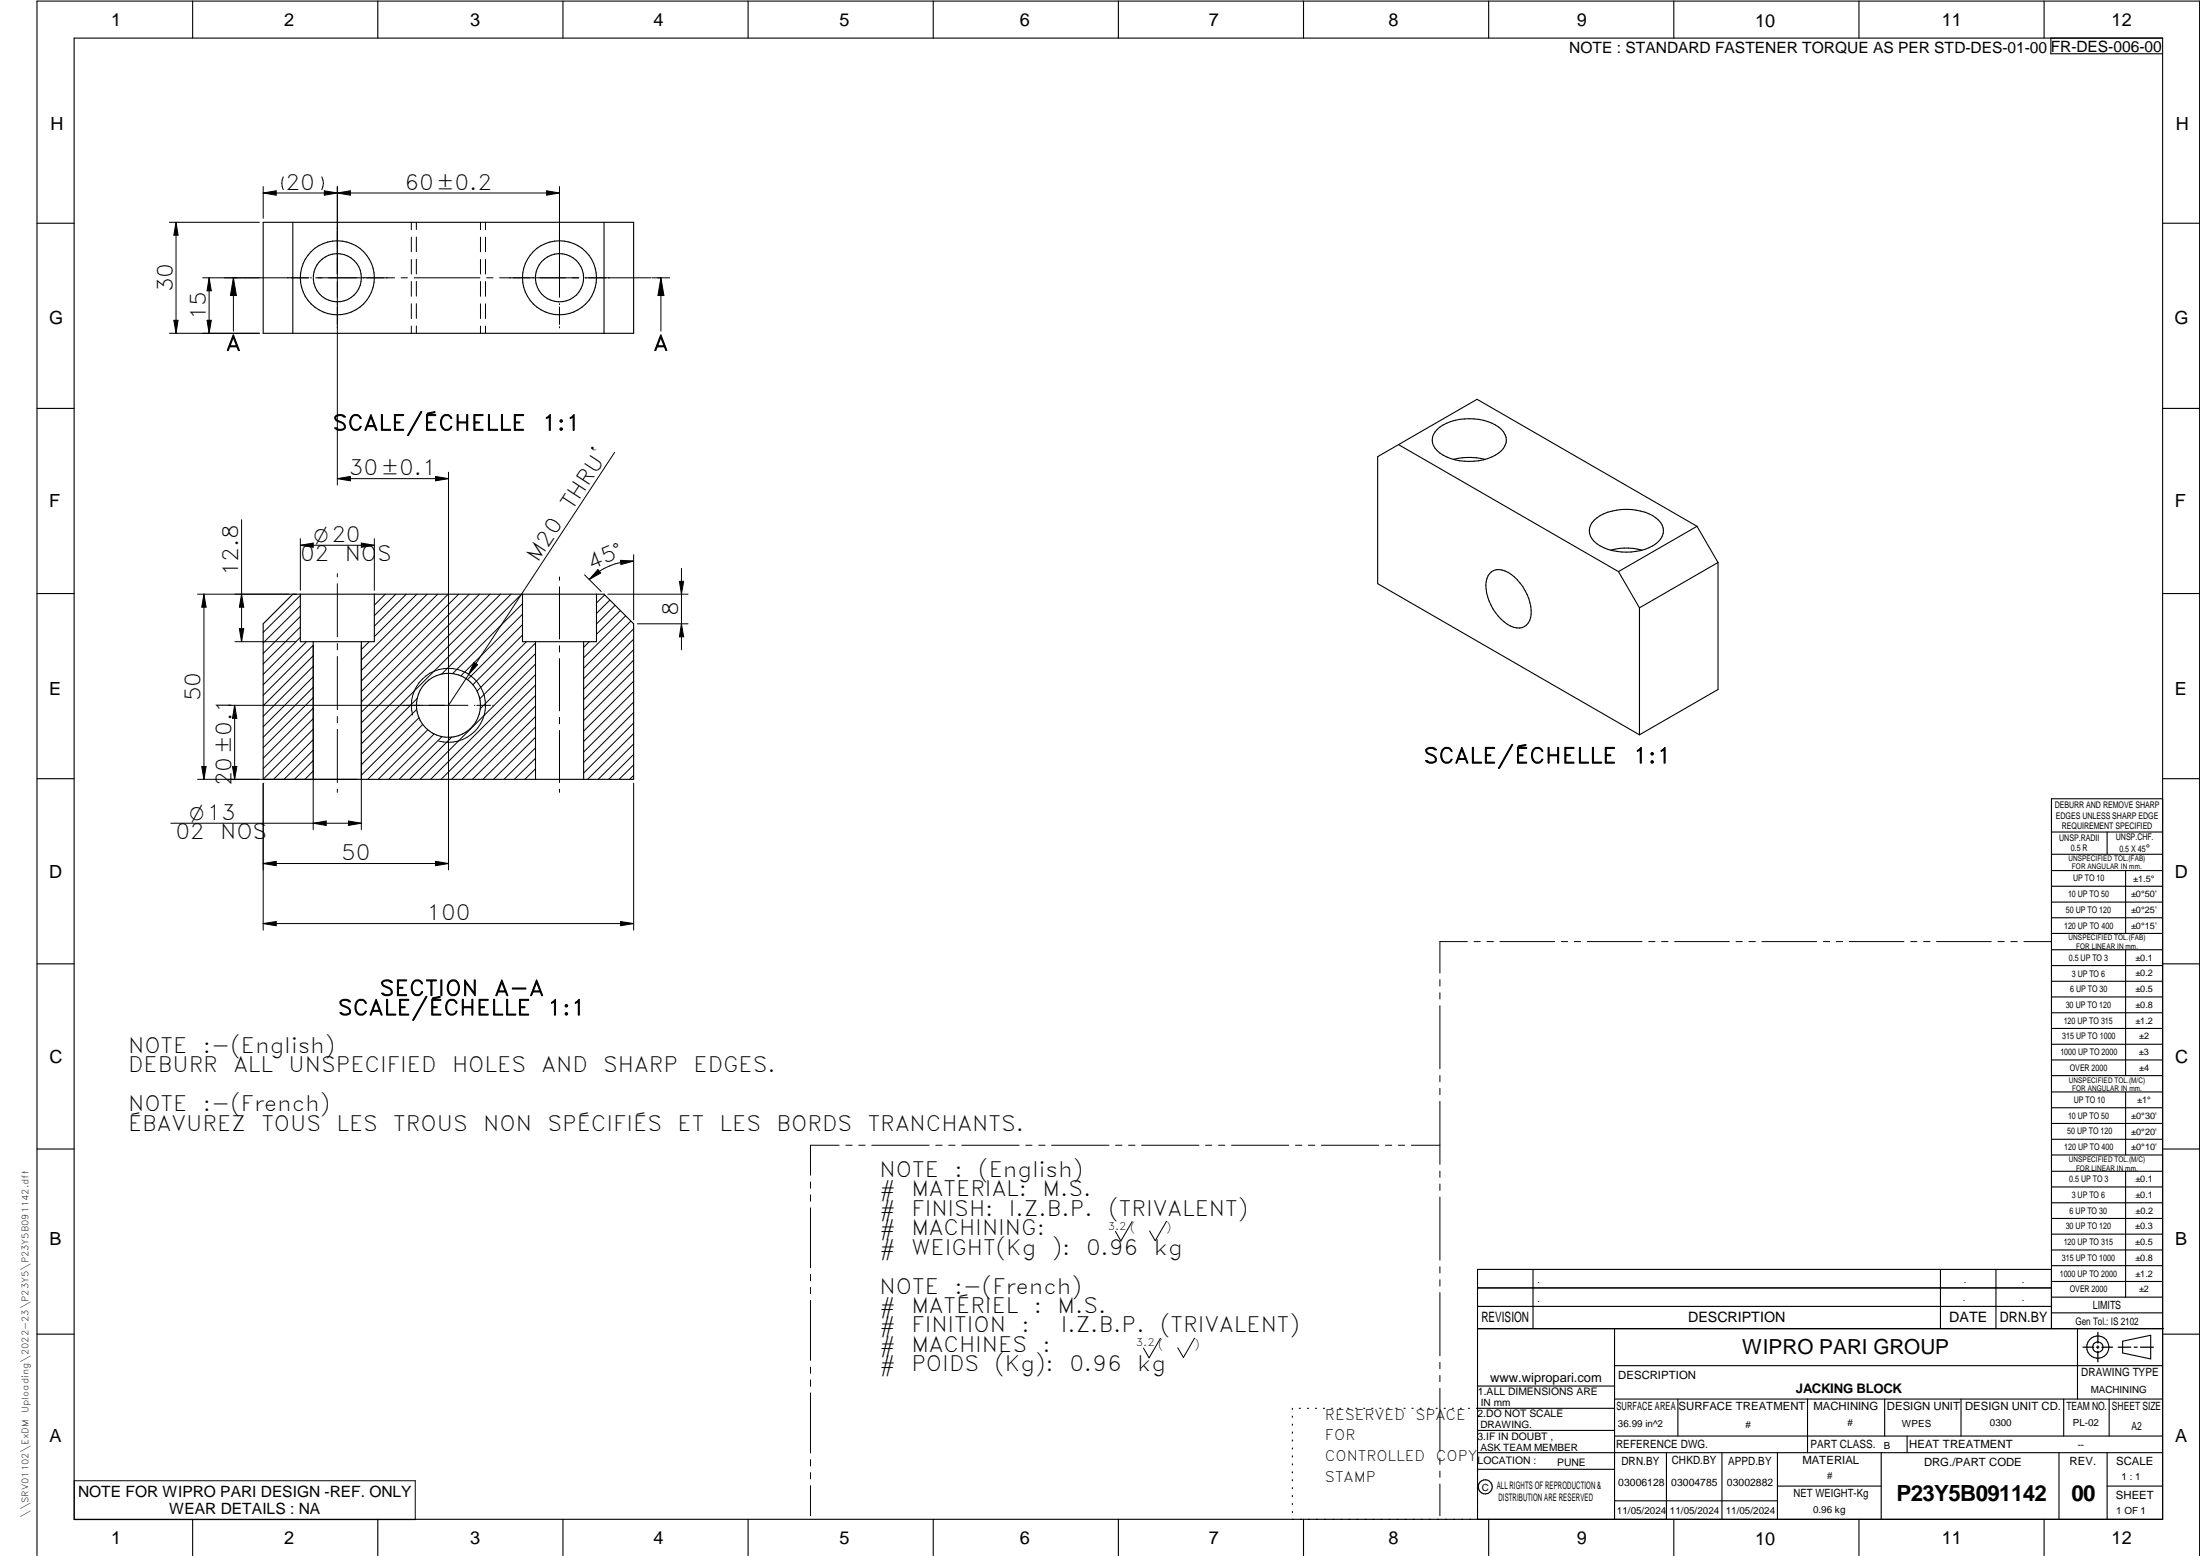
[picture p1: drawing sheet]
<svg xmlns="http://www.w3.org/2000/svg" width="594mm" height="420mm" viewBox="0 0 594 420" stroke-linecap="round" stroke-linejoin="round" font-family="sans-serif">
<g fill="none" stroke="#000" stroke-width=".3">
<path d="M20 10.3h564v400h-564zM52 .3v10M102 .3v10M152 .3v10M202 .3v10M252 .3v10M302 .3v10M352 .3v10M402 .3v10M452 .3v10M502 .3v10M552 .3v10"/>
<path d="M553.8 10.3v4.2h30.2M10 60.3h10M71.1 60h100v30h-100zM79.1 60v30M163.1 60v30M584 60.3h10M10 110.3h10M388.1 116a14.5 14.5 0 0 1 14.7-1.7 5.8 5.8 0 0 1 4 4.5 5.4 5.4 0 0 1-4 4.6 15.4 15.4 0 0 1-14-1.1 3.9 3.9 0 0 1-.7-6.3zM584 110.3h10M377.6 120.1l-5.6 3.2v34.3l70.7 40.8M377.6 120.1l59.4 34.2M377.6 120.1l21.3-12.3 59.4 34.3"/>
<path d="M392.5 124l2.4-.4 2.5-.1 3.6 .5M402.2 154.9a3.6 3.6 0 0 1 5-.3 13.2 13.2 0 0 1 6.1 12.1 3.5 3.5 0 0 1-5.4 2.3 13 13 0 0 1-6.6-11.9l.5-1.6zM430.5 140.4a14.2 14.2 0 0 1 12.5-2.4 7.6 7.6 0 0 1 6.1 4.6 5.1 5.1 0 0 1-3.8 5.3 15.4 15.4 0 0 1-14.1-1 4 4 0 0 1-.7-6.5zM434.9 148.5l2.4-.4 2.5-.1 3.6 .5M437 154.3l5.7 9.8M458.3 142.1l5.6 9.8M458.3 142.1l-21.3 12.2M463.9 151.9v34.3l-21.2 12.2M463.9 151.9l-21.2 12.2M10 160.3h10M71.1 168.4l8-8h84l8 8v42h-100zM81.1 160.4v12.9h20v-12.9"/>
<path d="M84.6 173.3v37.1M97.6 173.3v37.1M141.1 160.4v12.9h20v-12.9M144.6 173.3v37.1M157.6 173.3v37.1M442.7 164.1v34.3M584 160.3h10M10 210.3h10M584 215.7h-30v143.1M584 210.3h10M554 224.7h30M554 230.7h30"/>
<path d="M554 235.1h30M554 239.3h30M569 224.7v6M574 235.1v17M554 243.6h30M554 247.8h30M554 252.1h30M554 256.5h30M574 256.5v33.9M10 260.3h10M554 260.7h30M554 265h30"/>
<path d="M554 269.2h30M554 273.5h30M554 277.7h30M584 260.3h10M554 282h30M554 286.2h30M554 290.4h30M554 294.9h30M554 299.1h30M574 294.9v17M10 310.3h10M554 303.4h30"/>
<path d="M554 307.6h30M554 311.9h30M554 316.3h30M574 316.3v34M584 310.3h10M554 320.5h30M554 324.8h30M554 329h30M554 333.2h30M554 337.5h30M399 358.8h185.2M399 352.8h155"/>
<path d="M399 347.8h155M414 342.8v16M436 358.8v51.5M524 342.8v16M539 342.8v16M554 341.8h30M554 346h30M554 350.3h30M554 354.5h30M554 342.8h-155v67.5M561 358.8v19M10 360.3h10"/>
<path d="M399 374.3h37M436 377.8h148M453.1 377.8v10M488.1 377.8v14.5M508.9 377.8v10M529.5 377.8v10M557.3 377.8v10M569.5 377.8v10M573.2 362.2l7.6-1.6v6.3l-7.6-1.6zM584 368.8h-148M584 360.3h10M349 380.3v.3"/>
<path d="M349 382.4v.3M349 384.6v.3M349 386.7v.3M349 388.8v.3M349 391v.3M349 393.1v.3M349 395.3v.3M349 397.4v.3M349 399.5v.3M350.9 380.3h.2M353.1 380.3h.2M355.2 380.3h.3"/>
<path d="M357.4 380.3h.3M359.6 380.3h.3M361.7 380.3h.3M363.9 380.3h.3M366.1 380.3h.3M368.3 380.3h.2M370.4 380.3h.3M372.6 380.3h.3M374.8 380.3h.3M376.9 380.3h.4M379.1 380.3h.3M381.3 380.3h.3"/>
<path d="M383.4 380.3h.4M385.6 380.3h.3M387.8 380.3h.3M390 380.3h.3M392.2 380.3h.3M394.3 380.3h.3M396.5 380.3h.3M398.7 380.3h37.3M399 396.7h37M399 392.3h185M399 386.2h37M436 387.8h148"/>
<path d="M450 392.3v18M465 392.3v18M480 392.3v18M508 392.3v18M515 387.8v4.5M556 392.3v18M569 392.3v18M52 410.3v9.7M102 410.3v9.7M152 410.3v9.7M202 410.3v9.7M252 410.3v9.7"/>
<path d="M302 410.3v9.7M349 401.7v.3M349 403.8v.4M349 406v.3M349 408.1v.3M352 410.3v9.7M402 410.3v9.7M436 405.3h44M452 410.3v9.7M480 401.3h28M502 410.3v9.7M552 410.3v9.7"/>
<path d="M569 401.3h15M10 420v-419.7h584v419.7"/>
<circle cx="91.1" cy="75" r="6.5"/>
<circle cx="91.1" cy="75" r="10"/>
<circle cx="151.1" cy="75" r="10"/>
<circle cx="151.1" cy="75" r="6.5"/>
<circle cx="121.1" cy="190.5" r="8.7"/>
<circle cx="566.5" cy="363.7" r="1.39"/>
<circle cx="566.5" cy="363.8" r="3"/>
<circle cx="401.1" cy="401.5" r="1.9"/>
</g>
<g fill="none" stroke="#000" stroke-width=".27">
<path d="M71.1 50.4v8.6M71.1 52.1h80M71.1 52.1l3.5-.6v1.2zM76.5 47.8a4.1 4.1 0 0 0 0 3.4M86.9 47.8a3.8 3.8 0 0 1 0 3.4M87.6 51.5v1.2l7-1.2v1.2zM91.1 50.4v80.6M147.6 51.5l3.5 .6-3.5 .6zM151.1 50.4v29.9M45.8 60h24.3M47.5 60v30M47.5 60l.6 3.5h-1.2z"/>
<path d="M54.7 75h28.7M56.5 75v15M56.5 75l.6 3.5h-1.2zM63 75l.8 4.8h-1.6zM63 75v14.4M83.9 75h.2M85.3 75h21.2M108.3 75h1.7M111.1 60v2M111.1 64.1v3.9M111.1 70.1v3.9M111.1 76v4"/>
<path d="M111.8 75h17.8M112.4 60v2M112.4 64v3.9M112.4 70v4M112.4 76v4M129.7 60v2M129.7 64.1v3.9M129.7 70.1v3.9M129.7 76v4M131.1 60v2M131.1 64.1v3.9M131.1 70.1v3.9"/>
<path d="M131.1 76v4M131.4 75h1.7M134.9 75h21.4M158 75h17.8M176.1 75h4.7M178.5 75l.8 4.8h-1.6zM178.5 75v14.4M45.8 90h24.3M46.9 86.5h1.2l-.6 3.5zM55.9 86.5h1.2l-.6 3.5zM111.1 82v4M111.1 88.1v1.9"/>
<path d="M112.4 82v4M112.4 88v2M129.7 82v4M129.7 88.1v1.9M131.1 82v4M131.1 88.1v1.9M151.1 82v.3M151.1 82.9v4.7M151.1 88.2v.3M91.1 129.2l3.5-.5v1.1zM91.1 129.2h30M117.6 128.7l3.5 .5-3.5 .6z"/>
<path d="M121.1 127.5v107.4M166 122.1l-44.9 68.4M65.2 140.3v33M81.1 145.5v13.9M81.1 147.2l3.5-.6v1.2zM81.1 147.2h20M91.1 154.9v.9M91.1 157.6v14.4M97.6 146.6l3.5 .6-3.5 .6zM101.1 145.5v13.9M151.1 155.8v.9M151.1 158.5v14.1"/>
<path d="M157.9 155.2l4.4 4.5M161.5 153.8l.7 .9-3.1 1.8zM167.5 151.3l3.6 .2-3.4 .9zM171.1 149.8v17.6M171.1 151.5a17.1 17.1 0 0 0-12 5M183.5 157h1.1l-.6 3.4zM184 153.5v22M53.3 160.4h26.7M55.1 160.4v50M55.1 160.4l.6 3.6h-1.2zM63.5 173.3h16.5M64.6 169.8h1.2l-.6 3.5z"/>
<path d="M65.2 160.4l.6 3.6h-1.2zM81.1 166.5l-10 9.9M81.1 169.3l-10 10M81.1 172.1l-10 10M81.1 160.8l-10 10M81.1 163.6l-10 10M82.8 173.3l-11.7 11.6M84.6 174.3v49.7M84.6 174.2l-13.5 13.5M84.6 177.1l-13.5 13.5M84.6 179.9l-13.5 13.5M91.1 173.8v1.7"/>
<path d="M91.1 177.2v14.4M97.6 174.3v49.7M99.7 173.3l-2.1 2.1M101.2 160.4l-.1 .2M104 160.4l-2.9 3M106.9 160.4l-5.8 5.8M109.7 160.4l-8.6 8.7M112.6 160.4l-11.5 11.5M115.4 160.4l-17.8 17.8M118.2 160.4l-20.6 20.7M121 160.4l-23.4 23.5M123.9 160.4l-26.3 26.3"/>
<path d="M126.7 160.4l-29.1 29.1M128 178.9l1 .6-2.4 2.6zM129.5 160.4l-31.9 32M132.3 160.4l-34.7 34.8M135.2 160.4l-37.6 37.6M138 160.4l-40.4 40.5M140.8 160.4l-21.6 21.6M141.1 163l-18.9 18.9M141.1 165.9l-16.6 16.6M141.1 168.7l-14.9 14.8M141.1 171.5l-13.4 13.4M142.1 173.3l-13.3 13.3"/>
<path d="M144.6 176.5l-14.9 14.9M144.6 179.3l-31.2 31.1M144.6 173.7l-15.1 15M151.1 174.4v1.7M151.1 177.8v14.1M159.1 173.3l-1.5 1.5M163.3 160.7l-2.2 2.1M164.1 160.4h21.7M164.7 162.1l-3.6 3.6M166.1 163.4l-5 5.1M167.5 164.9l-6.4 6.4M168.9 166.3l-11.3 11.3"/>
<path d="M170.3 167.7l-12.7 12.8M171.1 169.8l-13.5 13.5M171.1 172.6l-13.5 13.5M171.1 175.4l-13.5 13.5M171.1 178.3l-13.5 13.5M172.1 168.4h13.7M184 168.4l.6 3.6h-1.1zM63.4 190.5l.6 3.5h-1.2zM63.4 190.5v19.9M84.6 182.8l-13.5 13.5M84.6 185.6l-13.5 13.5M84.6 188.4l-13.5 13.5"/>
<path d="M84.6 191.2l-13.5 13.5M84.6 194.1l-13.5 13.5M84.6 196.9l-13.5 13.5M84.6 199.7l-10.7 10.7M91.1 193.5v1.7M91.1 196.9v14.4M111.4 193a10 10 0 0 1 8.8-12.5 10 10 0 0 1 10.9 10.8 10 10 0 0 1-12.6 8.8M112.5 191.6l-14.9 14.9M112.6 188.6l-15 15.1M113.2 193.8l-15.6 15.5M114.2 195.6l-14.9 14.8M115.5 197.1l-13.4 13.3"/>
<path d="M117.3 198.2l-12.3 12.2M119.3 198.9l-11.5 11.5M122 199l-11.4 11.4M126.4 190.5h-64.8M128.1 190.5h.2M128.8 190.5h3.7M133 190.5h.2M144.6 182.2l-28.3 28.2M144.6 185l-25.5 25.4M144.6 187.8l-22.6 22.6M144.6 190.6l-19.9 19.8M144.6 193.5l-17 16.9"/>
<path d="M144.6 196.3l-14.2 14.1M144.6 199.1l-11.3 11.3M151.1 193.7v1.8M151.1 197.2v14.1M171.1 198.1l-12.4 12.3M171.1 181.1l-13.5 13.5M171.1 183.9l-13.5 13.5M171.1 186.8l-13.5 13.4M171.1 189.6l-13.5 13.5M171.1 192.4l-13.5 13.5M171.1 195.2l-13.5 13.5M53.3 210.4h43.3"/>
<path d="M54.5 207h1.2l-.6 3.4zM62.8 207h1.2l-.6 3.4zM71.1 211.5v39.7M84.6 208.2l-2.3 2.2M84.6 205.4l-5.1 5M84.6 202.6l-7.9 7.8M91.1 213.1v.9M144.6 201.9l-8.5 8.5M144.6 204.8l-5.7 5.6M144.6 207.6l-2.9 2.8M151.1 213.1v.9M171.1 211.5v39.7"/>
<path d="M171.1 200.9l-9.6 9.5M171.1 203.7l-6.7 6.7M171.1 206.5l-3.9 3.9M171.1 209.4l-1.1 1M46.1 222.3h51.5M71.1 233.2l3.5-.6v1.2zM71.1 233.2h50M84.6 222.3l3.5-.6v1.2zM94.1 221.7l3.5 .6-3.5 .6zM117.6 232.6l3.5 .6-3.5 .6zM71.1 249.4h100M71.1 249.4l3.5-.6v1.2z"/>
<path d="M167.6 248.8l3.5 .6-3.5 .6zM396.2 254.3h-7.4v8.5M398.1 254.3h1.6M401.5 254.3h1.8M405 254.3h14.8M421.6 254.3h1.7M425.1 254.3h1.7M428.6 254.3h14.8M445.2 254.3h1.7M448.7 254.3h1.7M452.2 254.3h14.8M468.8 254.3h1.7"/>
<path d="M472.3 254.3h1.7M475.8 254.3h14.8M492.4 254.3h1.7M495.8 254.3h1.8M499.4 254.3h14.7M516 254.3h1.6M519.4 254.3h1.8M522.9 254.3h14.8M539.5 254.3h1.7M543 254.3h1.7M546.5 254.3h7.4M388.8 264.5v1.8"/>
<path d="M388.8 268.1v1.6M388.8 271.6v17M388.8 290.4v1.7M388.8 293.9v1.7M388.8 297.4v17M218.9 319.2v1.6M226.6 309.2h-7.7v8.1M228.4 309.2h1.7M231.9 309.2h1.7M235.4 309.2h15.5M252.7 309.2h1.7M256.2 309.2h1.7"/>
<path d="M259.7 309.2h15.5M277 309.2h1.7M280.5 309.2h1.7M284 309.2h15.5M301.2 309.2h1.8M304.8 309.2h1.7M308.3 309.2h15.5M325.5 309.2h1.7M329.1 309.2h1.6M332.6 309.2h15.4M349.8 309.2h1.7M353.3 309.2h1.7"/>
<path d="M356.8 309.2h15.5M374.1 309.2h1.7M377.6 309.2h1.7M381.1 309.2h7.7M388.8 316.2v1.7M388.8 319.7v1.7M218.9 322.6v1.8M218.9 326.1v16.2M305.7 329.9l-3 5.2-1.5-2.6M315 329.8l-3.1 5.2-1.5-2.6M388.8 323.2v17.1M218.9 344.1v1.8"/>
<path d="M218.9 347.6v1.7M218.9 351.2v16.1M388.8 342.1v1.6M388.8 345.6v1.7M388.8 349v17.1M218.9 369.1v1.7M218.9 372.6v1.8M218.9 376.1v16.2M313.3 361.4l-3 5.2-1.5-2.6M322.6 361.3l-3 5.3-1.6-2.7M388.8 367.9v1.7M388.8 371.4v1.7"/>
<path d="M388.8 374.9v17M20.1 399.8h92v10.5h-92zM218.9 394.1v1.8M218.9 397.6v1.7M388.8 393.7v1.7M388.8 397.2v1.7M218.9 401.2v8.1M388.8 400.7v8.6"/>
</g>
<path d="M566.5 359.7v3M562.5 363.8h2.9M566.1 363.8h.7M566.5 363.4v.7M566.5 364.9v2.8M567.6 363.8h2.9M572 363.8h3.4M576.3 363.8h.8M578 363.8h3.5" fill="none" stroke="#000" stroke-width=".34"/>
<g fill="#000">
<path d="M71.1 52.1l3.5-.6v1.2zM87.6 51.5l3.5 .6-3.5 .6zM91.1 52.1l3.5-.6v1.2zM147.6 51.5l3.5 .6-3.5 .6zM47.5 60l.6 3.5h-1.2zM56.5 75l.6 3.5h-1.2zM63 75l.8 4.8h-1.6zM178.5 75l.8 4.8h-1.6zM46.9 86.5h1.2l-.6 3.5zM55.9 86.5h1.2l-.6 3.5zM91.1 129.2l3.5-.5v1.1zM117.6 128.7l3.5 .5-3.5 .6z"/>
<path d="M81.1 147.2l3.5-.6v1.2zM97.6 146.6l3.5 .6-3.5 .6zM161.5 153.8l.7 .9-3.1 1.8zM167.5 151.3l3.6 .2-3.4 .9zM183.5 157h1.1l-.6 3.4zM55.1 160.4l.6 3.6h-1.2zM65.2 160.4l.6 3.6h-1.2zM64.6 169.8h1.2l-.6 3.5zM128 178.9l1 .6-2.4 2.6zM184 168.4l.6 3.6h-1.1zM63.4 190.5l.6 3.5h-1.2zM54.5 207h1.2l-.6 3.4z"/>
<path d="M62.8 207h1.2l-.6 3.4zM71.1 233.2l3.5-.6v1.2zM84.6 222.3l3.5-.6v1.2zM94.1 221.7l3.5 .6-3.5 .6zM117.6 232.6l3.5 .6-3.5 .6zM71.1 249.4l3.5-.6v1.2zM167.6 248.8l3.5 .6-3.5 .6z"/>
</g>
<g font-size="6">
<text x="512.1" y="405.2">P23Y5B091142</text>
<text x="559.4" y="405.2">00</text>
</g>
<g font-size="5.7">
<text x="77.1" y="51.2">20</text>
<text x="109.2" y="51.2">60±0.2</text>
<text x="46.6" y="79" transform="rotate(-90 46.6 79)">30</text>
<text x="55.6" y="86.4" transform="rotate(-90 55.6 86.4)">15</text>
<text x="61" y="94.7">A</text>
<text x="176.4" y="94.7">A</text>
<text x="89.8" y="116.2">SCALE/ÉCHELLE</text>
<text x="146.4" y="116.2">1:1</text>
<text x="94.2" y="128.4">30±0.1</text>
<text x="154.5" y="138" transform="rotate(-57 154.5 138)">THRU`</text>
<text x="64.3" y="155.7" transform="rotate(-90 64.3 155.7)">12.8</text>
<text x="81" y="151.6">02</text>
<text x="93.1" y="151.6">NOS</text>
<text x="145.2" y="152.1" transform="rotate(-57 145.2 152.1)">M20</text>
<text x="159.6" y="153.9" transform="rotate(-22 159.6 153.9)">45°</text>
<text x="183.2" y="166.4" transform="rotate(-90 183.2 166.4)">8</text>
<text x="54.2" y="189.4" transform="rotate(-90 54.2 189.4)">50</text>
<text x="384.4" y="206.1">SCALE/ÉCHELLE</text>
<text x="441" y="206.1">1:1</text>
<text x="62.5" y="212.3" transform="rotate(-90 62.5 212.3)">20±0.1</text>
<text x="47.4" y="226.7">02</text>
<text x="59.4" y="226.7">NOS</text>
<text x="92.2" y="232.3">50</text>
<text x="115.2" y="248.5">100</text>
<text x="102.5" y="268.9">SECTION</text>
<text x="133.5" y="268.9">A-A</text>
<text x="91.2" y="274.1">SCALE/ÉCHELLE</text>
<text x="147.8" y="274.1">1:1</text>
<text x="34.6" y="284.3">NOTE</text>
<text x="54.8" y="284.3">:-(English)</text>
<text x="34.6" y="289.6">DEBURR</text>
<text x="63" y="289.6">ALL</text>
<text x="77.9" y="289.6">UNSPECIFIED</text>
<text x="122.1" y="289.6">HOLES</text>
<text x="146.2" y="289.6">AND</text>
<text x="162.9" y="289.6">SHARP</text>
<text x="187.3" y="289.6">EDGES.</text>
<text x="34.6" y="300.1">NOTE</text>
<text x="34.6" y="305.3">ÉBAVUREZ</text>
<text x="54.8" y="300.1">:-(French)</text>
<text x="70.6" y="305.3">TOUS</text>
<text x="90.9" y="305.3">LES</text>
<text x="106.2" y="305.3">TROUS</text>
<text x="130.5" y="305.3">NON</text>
<text x="147.9" y="305.3">SPÉCIFIÉS</text>
<text x="182.9" y="305.3">ET</text>
<text x="194.3" y="305.3">LES</text>
<text x="209.7" y="305.3">BORDS</text>
<text x="234.3" y="305.3">TRANCHANTS.</text>
<text x="237.5" y="317.8">NOTE</text>
<text x="257.7" y="317.8">:</text>
<text x="264.1" y="317.8">(English)</text>
<text x="237.5" y="323">#</text>
<text x="246.1" y="323">MATERIAL:</text>
<text x="281.5" y="323">M.S.</text>
<text x="237.5" y="328.3">#</text>
<text x="246.1" y="328.3">FINISH:</text>
<text x="272.4" y="328.3">I.Z.B.P.</text>
<text x="299.3" y="328.3">(TRIVALENT)</text>
<text x="237.5" y="333.5">#</text>
<text x="246.1" y="333.5">MACHINING:</text>
<text x="237.5" y="338.8">#</text>
<text x="246.1" y="338.8">WEIGHT(Kg</text>
<text x="284" y="338.8">):</text>
<text x="293.3" y="338.8">0.96</text>
<text x="311.6" y="338.8">kg</text>
<text x="237.5" y="349.3">NOTE</text>
<text x="257.7" y="349.3">:-(French)</text>
<text x="237.5" y="354.5">#</text>
<text x="237.5" y="359.8">#</text>
<text x="246.1" y="359.8">FINITION</text>
<text x="246.1" y="354.5">MATÉRIEL</text>
<text x="275.8" y="359.8">:</text>
<text x="279.2" y="354.5">:</text>
<text x="285.6" y="354.5">M.S.</text>
<text x="286.4" y="359.8">I.Z.B.P.</text>
<text x="313.3" y="359.8">(TRIVALENT)</text>
<text x="237.5" y="365">#</text>
<text x="246.1" y="365">MACHINES</text>
<text x="281.5" y="365">:</text>
<text x="237.5" y="370.3">#</text>
<text x="246.1" y="370.3">POIDS</text>
<text x="268.5" y="370.3">(Kg):</text>
<text x="288.8" y="370.3">0.96</text>
<text x="307.1" y="370.3">kg</text>
</g>
<text font-size="5.6" x="470.5" y="365.5">WIPRO PARI GROUP</text>
<g font-size="5.4">
<text x="84.8" y="146.3">O20</text>
<text x="51.1" y="221.4">O13</text>
</g>
<g font-size="4.9">
<text x="30" y="6.9">1</text>
<text x="76.7" y="6.9">2</text>
<text x="127" y="6.9">3</text>
<text x="176.5" y="6.9">4</text>
<text x="226.7" y="6.9">5</text>
<text x="275.4" y="6.9">6</text>
<text x="326.4" y="6.9">7</text>
<text x="375" y="6.9">8</text>
<text x="425.8" y="6.9">9</text>
<text x="473.9" y="7.3">10</text>
<text x="524.3" y="6.9">11</text>
<text x="570.2" y="6.9">12</text>
<text x="13.6" y="35.1">H</text>
<text x="587.6" y="35.1">H</text>
<text x="13.2" y="87.5">G</text>
<text x="587.2" y="87.5">G</text>
<text x="13.2" y="137">F</text>
<text x="587.2" y="137">F</text>
<text x="13.2" y="187.6">E</text>
<text x="587.2" y="187.6">E</text>
<text x="13.2" y="237">D</text>
<text x="587.2" y="237">D</text>
<text x="13.4" y="287.1">C</text>
<text x="587.4" y="287.1">C</text>
<text x="13.4" y="336.2">B</text>
<text x="587.4" y="336.2">B</text>
<text x="13.4" y="389.3">A</text>
<text x="587.4" y="389.3">A</text>
<text x="30" y="416.9">1</text>
<text x="76.7" y="416.9">2</text>
<text x="127" y="416.9">3</text>
<text x="176.5" y="416.9">4</text>
<text x="226.7" y="416.9">5</text>
<text x="275.4" y="416.9">6</text>
<text x="326.4" y="416.9">7</text>
<text x="375" y="416.9">8</text>
<text x="425.8" y="416.9">9</text>
<text x="473.9" y="417.3">10</text>
<text x="524.3" y="416.9">11</text>
<text x="570.2" y="416.9">12</text>
</g>
<g font-size="4.2">
<text x="423.7" y="14.3">NOTE : STANDARD FASTENER TORQUE AS PER STD-DES-01-00</text>
<text x="553.8" y="14">FR-DES-006-00</text>
<text x="21.1" y="404.3">NOTE FOR WIPRO PARI DESIGN -REF. ONLY</text>
<text x="45.7" y="408.8">WEAR DETAILS : NA</text>
</g>
<g font-size="3.9">
<text x="400" y="357.1">REVISION</text>
<text x="455.9" y="357.1">DESCRIPTION</text>
<text x="526.4" y="357.1">DATE</text>
<text x="540" y="357.1">DRN.BY</text>
<text x="357.8" y="383.3">RESERVED</text>
<text x="382.3" y="383.3">SPACE</text>
<text x="357.8" y="388.9">FOR</text>
<text x="357.8" y="394.5">CONTROLLED</text>
<text x="387.8" y="394.5">COPY</text>
<text x="357.8" y="400">STAMP</text>
</g>
<text font-size="3.6" x="485" y="376.1">JACKING BLOCK</text>
<text font-size="3.5" x="402.4" y="373.3">www.wipropari.com</text>
<g font-size="3.1">
<text x="565.1" y="353.5">LIMITS</text>
<text x="562" y="371.7">DRAWING TYPE</text>
<text x="437" y="372.3">DESCRIPTION</text>
<text x="436.5" y="380.8">SURFACE AREA</text>
<text x="453.3" y="380.8">SURFACE TREATMENT</text>
<text x="489.7" y="380.8">MACHINING</text>
<text x="509.5" y="380.8">DESIGN UNIT</text>
<text x="530.6" y="380.8">DESIGN UNIT CD.</text>
<text x="558" y="380.6">TEAM NO.</text>
<text x="570.3" y="380.7">SHEET SIZE</text>
<text x="575.6" y="386.1">A2</text>
<text x="436.4" y="391.1">REFERENCE DWG.</text>
<text x="437.8" y="395.5">DRN.BY</text>
<text x="451.4" y="395.4">CHKD.BY</text>
<text x="466.6" y="395.5">APPD.BY</text>
<text x="486.7" y="395.4">MATERIAL</text>
<text x="488.9" y="390.9">PART CLASS.</text>
<text x="515.6" y="390.9">HEAT TREATMENT</text>
<text x="519.6" y="395.9">DRG./PART CODE</text>
<text x="558.9" y="395.5">REV.</text>
<text x="571.4" y="395.6">SCALE</text>
<text x="484.3" y="404.2">NET WEIGHT-Kg</text>
<text x="571.4" y="404.7">SHEET</text>
</g>
<text font-size="3" x="579.5" y="230.1">°</text>
<g font-size="2.8">
<text x="299.1" y="332.1">3.2 (</text>
<text x="315" y="332.5">)</text>
<text x="560.4" y="357.7">Gen Tol.: IS 2102</text>
<text x="306.7" y="363.6">3.2 (</text>
<text x="322.5" y="364">)</text>
<text x="399.1" y="376.6">1.ALL DIMENSIONS ARE</text>
<text x="399" y="382.7">2.DO NOT SCALE</text>
<text x="399" y="388.7">3.IF IN DOUBT ,</text>
<text x="399" y="395.4">LOCATION :</text>
<text x="420.5" y="396">PUNE</text>
<text x="404.2" y="402">ALL RIGHTS OF REPRODUCTION &amp;</text>
<text x="437" y="401.2">03006128</text>
<text x="451.3" y="401.2">03004785</text>
<text x="466.3" y="401.2">03002882</text>
<text x="404.7" y="405.4">DISTRIBUTION ARE RESERVED</text>
</g>
<g font-size="2.7">
<text x="564.6" y="376.2">MACHINING</text>
<text x="399.9" y="379.7">IN mm</text>
<text x="399.7" y="385.7">DRAWING.</text>
<text x="436.9" y="385.4">36.99 in^2</text>
<text x="471.4" y="385.5">#</text>
<text x="498.9" y="385">#</text>
<text x="513.6" y="385.3">WPES</text>
<text x="537.3" y="385.1">0300</text>
<text x="559.7" y="385.1">PL-02</text>
<text x="399.7" y="391.8">ASK TEAM MEMBER</text>
<text x="508.7" y="391.2">B</text>
<text x="561.1" y="391.1">--</text>
<text x="493.4" y="399.5">#</text>
<text x="572.8" y="399.7">1 : 1</text>
<text x="400.1" y="402.5">C</text>
<text x="436.6" y="408.7">11/05/2024</text>
<text x="450.9" y="408.8">11/05/2024</text>
<text x="466" y="408.9">11/05/2024</text>
<text x="489.6" y="408.5">0.96 kg</text>
<text x="571.4" y="408.7">1 OF 1</text>
</g>
<g font-size="2.5">
<text x="554.9" y="218.3">DEBURR AND REMOVE SHARP</text>
<text x="555.2" y="221">EDGES UNLESS SHARP EDGE</text>
<text x="556.1" y="227.1">UNSP.RADII</text>
<text x="556.8" y="223.8">REQUIREMENT SPECIFIED</text>
<text x="571.4" y="226.9">UNSP.CHF.</text>
<text x="559.2" y="229.9">0.5 R</text>
<text x="572.3" y="230.1">0.5 X 45</text>
<text x="559.8" y="238">UP TO 10</text>
<text x="576.1" y="238.1">±1.5°</text>
<text x="558.5" y="242.2">10 UP TO 50</text>
<text x="575.5" y="242.3">±0°50'</text>
<text x="557.4" y="250.7">120 UP TO 400</text>
<text x="557.9" y="246.5">50 UP TO 120</text>
<text x="575.5" y="250.7">±0°15'</text>
<text x="575.5" y="246.5">±0°25'</text>
<text x="558.7" y="259.4">0.5 UP TO 3</text>
<text x="559.5" y="263.7">3 UP TO 6</text>
<text x="576.6" y="263.6">±0.2</text>
<text x="576.6" y="259.4">±0.1</text>
<text x="559" y="267.9">6 UP TO 30</text>
<text x="576.6" y="267.9">±0.5</text>
<text x="557.8" y="272.2">30 UP TO 120</text>
<text x="576.6" y="272.2">±0.8</text>
<text x="556.9" y="280.7">315 UP TO 1000</text>
<text x="557.3" y="276.4">120 UP TO 315</text>
<text x="576.6" y="276.4">±1.2</text>
<text x="577.7" y="280.7">±2</text>
<text x="556.4" y="284.9">1000 UP TO 2000</text>
<text x="577.6" y="284.9">±3</text>
<text x="558.9" y="289.2">OVER 2000</text>
<text x="577.7" y="289.3">±4</text>
<text x="560" y="297.9">UP TO 10</text>
<text x="577.1" y="297.9">±1°</text>
<text x="558.5" y="302.1">10 UP TO 50</text>
<text x="575.5" y="302.1">±0°30'</text>
<text x="557.4" y="310.6">120 UP TO 400</text>
<text x="558.2" y="306.3">50 UP TO 120</text>
<text x="575.5" y="310.6">±0°10'</text>
<text x="575.5" y="306.4">±0°20'</text>
<text x="558.8" y="319.2">0.5 UP TO 3</text>
<text x="559.4" y="323.4">3 UP TO 6</text>
<text x="576.6" y="319.2">±0.1</text>
<text x="576.6" y="323.5">±0.1</text>
<text x="558.9" y="327.7">6 UP TO 30</text>
<text x="576.7" y="327.7">±0.2</text>
<text x="557.8" y="332">30 UP TO 120</text>
<text x="576.6" y="332">±0.3</text>
<text x="556.8" y="340.5">315 UP TO 1000</text>
<text x="557.3" y="336.3">120 UP TO 315</text>
<text x="576.6" y="336.3">±0.5</text>
<text x="576.6" y="340.5">±0.8</text>
<text x="415.2" y="346.4">.</text>
<text x="530.3" y="346.5">.</text>
<text x="545.9" y="346.4">.</text>
<text x="556.2" y="344.7">1000 UP TO 2000</text>
<text x="576.6" y="344.7">±1.2</text>
<text x="415.2" y="351.5">.</text>
<text x="530" y="351.3">.</text>
<text x="545.9" y="351.4">.</text>
<text x="558.9" y="349">OVER 2000</text>
<text x="577.6" y="349">±2</text>
</g>
<g font-size="2.4">
<text x="7.7" y="381.5" transform="rotate(-90 7.7 381.5)">Uploading\2022-23\P23Y5\P23Y5B091142.dft</text>
<text x="7.7" y="409.8" transform="rotate(-90 7.7 409.8)">\\SRV01102\ExDM</text>
</g>
<g font-size="2.1">
<text x="558.5" y="232.4">UNSPECIFIED TOL.(FAB)</text>
<text x="559.5" y="234.7">FOR ANGULAR IN mm.</text>
<text x="558.6" y="253.9">UNSPECIFIED TOL.(FAB)</text>
<text x="560.7" y="256.3">FOR LINEAR IN mm.</text>
<text x="558.7" y="292.3">UNSPECIFIED TOL.(M/C)</text>
<text x="559.6" y="294.7">FOR ANGULAR IN mm.</text>
<text x="558.7" y="313.7">UNSPECIFIED TOL.(M/C)</text>
<text x="560.6" y="316.1">FOR LINEAR IN mm.</text>
</g>
</svg>
